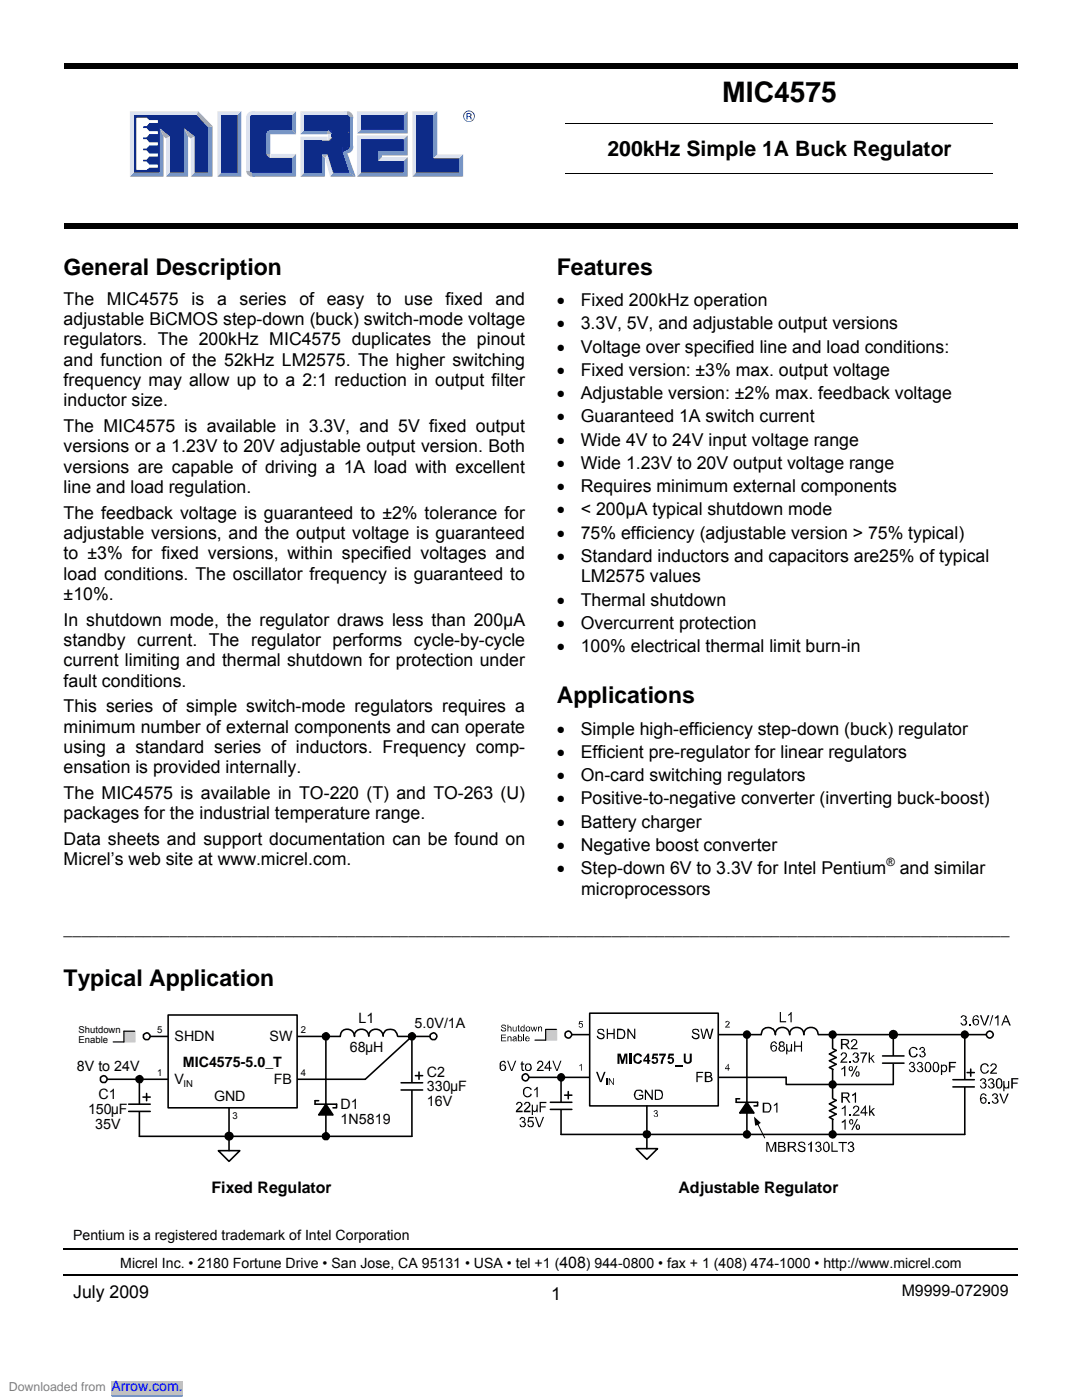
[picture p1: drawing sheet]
<svg xmlns="http://www.w3.org/2000/svg" width="216mm" height="279mm" viewBox="0 0 216 279" stroke-linecap="round" stroke-linejoin="round" font-family="sans-serif">
<path d="M12.8 12.7h190.3v1.1h-190.3z" fill="#000"/>
<g fill="#97add2">
<circle cx="69.2" cy="23.4" r="1.24"/>
<circle cx="50.4" cy="34" r="1.23"/>
</g>
<g fill="#dce2ef">
<path d="M82.3 22.2h4.9l-.7 .7h-3.5v11.6l-.7 .8z"/>
<path d="M43.4 22.2h4.8l-.8 .7h-3.3v11.6l-.7 .8z"/>
<path d="M53.9 30.7h5.2l-.8 .8h-4.4z"/>
<path d="M50.4 22.2h8.7l-.8 .7h-7.9z"/>
<path d="M49.1 23.4h.8v10.7h-.8z"/>
<circle cx="50.4" cy="23.4" r="1.25"/>
</g>
<path d="M53.2 30.7h.7v.8h-.7z" fill="#97add2"/>
<g fill="#0d2b88">
<path d="M72 22.9h8.6v3h-8.6z"/>
<path d="M72 27.7h8.6v2.5h-5.1v1.9h5.1v2.4h-8.6z"/>
<path d="M44.1 22.9h3.3v11.6h-3.3z"/>
</g>
<path d="M83 22.9h3.5v8.7h5.2v2.9h-8.7z" fill="#0d2b88"/>
<path d="M86.5 31.6l.7-.8h5.2l-.7 .8z" fill="#dce2ef"/>
<g fill="#7695c5">
<path d="M86.5 22.9l.7-.7v8.6l-.7 .8z"/>
<path d="M91.7 31.6l.7-.8v4.5l-.7-.8z"/>
<path d="M83 34.5h8.7l.7 .8h-10.1z"/>
</g>
<g fill="#dce2ef">
<path d="M71.2 22.2h10.2l-.8 .7h-8.6v3l-.8 .7z"/>
<path d="M71.2 27h10.2l-.8 .7h-8.6v6.8l-.8 .8z"/>
<path d="M75.5 32.1l.7-.8h5.2l-.8 .8z"/>
</g>
<g fill="#7695c5">
<path d="M71.2 26.6l.8-.7h8.6v-3l.8-.7v4.4z"/>
<path d="M75.5 30.2h5.1v-2.5l.8-.7v4h-5.2v.3l-.7 .8z"/>
<path d="M71.2 35.3l.8-.8h8.6v-2.4l.8-.8v4z"/>
<path d="M47.4 22.9l.8-.7v13.1h-4.8l.7-.8h3.3z"/>
</g>
<path d="M26.7 22.9h12.5l2.4 2.5v9.1h-2.8v-7.3l-2-1.6v8.9h-2.9v-7.3l-2-1.6v8.9h-5.2z" fill="#0d2b88"/>
<g fill="#dce2ef">
<path d="M25.9 22.2h13.6l-.3 .7h-12.5v11.6l-.8 .8z"/>
<path d="M38.1 27.6l.7-.4v7.3l-.7 .8z"/>
<path d="M33.1 27.6l.8-.4v7.3l-.8 .8z"/>
</g>
<g fill="#7695c5">
<path d="M31.9 25.6l.7 1.6v8.1h-6.7l.8-.8h5.2z"/>
<path d="M36.8 25.6l.7 1.6v8.1h-4.4l.8-.8h2.9z"/>
<path d="M41.6 25.4l.8-.2v10.1h-4.3l.7-.8h2.8z"/>
</g>
<g fill="#97add2">
<path d="M39.5 22.2l2.9 3-.8 .2-2.4-2.5z"/>
<path d="M31.9 25.6l2 1.6-.8 .4-.5-.4z"/>
<path d="M36.8 25.6l2 1.6-.7 .4-.6-.4z"/>
</g>
<g fill="#7695c5">
<path d="M59.1 30.7v4.6l-.8-.8v-3z"/>
<path d="M50.4 34.4l7.9 .1 .8 .8h-8.7z"/>
</g>
<path d="M50 23.1l.4-.2h7.9v3.2h-4.4a.75 .75 0 0 0-.7 .5v4.4l.5 .5h.2h4.4v3h-7.9l-.5-.3v-10.9z" fill="#0d2b88"/>
<g fill="#7695c5">
<path d="M53.4 26.3l.5-.2h4.4l.8 .7h-5.2v3.9h-.7v-3.9z"/>
<path d="M59.1 22.2v4.6l-.8-.7v-3.2z"/>
<path d="M60.7 34.5h3.4l.8 .8h-5z"/>
<path d="M66.5 34.5h3.2l1.3 .8h-5.1z"/>
<path d="M64.1 30.8l.8 .8v3.7l-.8-.8z"/>
</g>
<g fill="#dce2ef">
<path d="M59.9 22.2l.8 .7v3.2l-.8 .7z"/>
<path d="M59.9 27.3l.8 .8v6.4l-.8 .8z"/>
<path d="M59.9 27.3h5.5v.8h-4.7z"/>
<path d="M59.9 22.2h9.4v.7h-8.6z"/>
<path d="M65.3 30.8l1.2 3.7-.6 .8-1-3.7z"/>
</g>
<path d="M64.1 30.8h1.2l-.4 .8z" fill="#97add2"/>
<path d="M59.9 26.8l.8-.7h4.7v.7z" fill="#7695c5"/>
<path d="M65.4 26.8h.7v.5h-.7z" fill="#dce2ef"/>
<path d="M60.7 28.1h3.4v6.4h-3.4z" fill="#0d2b88"/>
<path d="M68.4 28.4a1.26 1.26 0 0 1 2.1 .7 1.26 1.26 0 0 1-1.7 1.5 1.19 1.19 0 0 1-.9-1 1.19 1.19 0 0 1 .5-1.2z" fill="#7695c5"/>
<circle cx="69.2" cy="29.4" r=".49" fill="#0d2b88"/>
<path d="M68.4 30.4l.9 .2 1.7 4.7-1.3-.8z" fill="#7695c5"/>
<path d="M69.7 23.4h.8v5.9h-.8z" fill="#7695c5"/>
<path d="M60.7 22.9h8.6v3.2h-8.6z" fill="#0d2b88"/>
<path d="M66.1 23.4h3.6v5.9h-3.6z" fill="#0d2b88"/>
<g fill="#0d2b88">
<path d="M63.8 28.1h4.6v2.3l1.3 4.1h-3.2l-1.2-3.7h-1.5z"/>
<path d="M68.4 29.3h.9l.2 .5-1.1 .6z"/>
</g>
<path d="M65.4 27.3h.7v.8h-.7z" fill="#dce2ef"/>
<path d="M65.4 28a.72 .72 0 0 0 .7-.7l.2 .9z" fill="#0d2b88"/>
<path d="M65.4 26.1h.7v.7h-.7z" fill="#97add2"/>
<g fill="#0d2b88">
<path d="M65.4 26.1l.9-.1-.2 .8a.72 .72 0 0 0-.7-.7z"/>
<circle cx="69.3" cy="23.4" r=".49"/>
</g>
<path d="M27.2 23.5h2.1l.5 .5h1.7v.5h-1.7l-.5 .7h-.7v.4h.7l.5 .6h1.7v.6h-1.7l-.5 .6h-.7v.4h.7l.5 .6h1.7v.6h-1.7l-.5 .6h-.7v.4h.7l.5 .7h1.7v.5h-1.7l-.5 .6h-.7v.5h.7l.5 .6h1.7v.5h-1.7l-.5 .5h-2.1z" fill="#fff"/>
<path d="M92.5 23.2a1.14 1.14 0 0 1 2.2 0 1.14 1.14 0 0 1-2.2 0zM92.6 23.2a1 1 0 0 0 2 0 1 1 0 0 0-2 0zM93.1 22.6l.9 .1v.5l-.2 .1 .2 .1 .1 .4h-.2l-.1-.4-.3-.1h-.2v.5h-.2zM93.3 22.7v.5l.5-.1v-.3z" fill="#0d2b88"/>
<path d="M112.9 24.6h85.2M112.9 34.6h85.2" fill="none" stroke="#000" stroke-width=".2"/>
<path d="M12.8 44.6h95v1.1h-95zM108.1 44.6h95v1.1h-95z" fill="#000"/>
<path d="M12.7 249.2h190.4M12.7 254.5h190.4" fill="none" stroke="#000" stroke-width=".34"/>
<path d="M20.7 215.4h52.2M29.3 206.8h38.6" fill="none" stroke="#000" stroke-width=".32"/>
<path d="M33.5 202.6h25.8v18.5h-25.8z" fill="#fff"/>
<path d="M33.5 202.6h25.8v18.5h-25.8zM63.6 219.7h-.7v.7h4.3v.7h-.8M65 206.8v20M67.9 206.8a1.43 1.43 0 0 1 1.4-1.4 1.43 1.43 0 0 1 1.4 1.4M70.7 206.8a1.43 1.43 0 0 1 1.5-1.4 1.43 1.43 0 0 1 1.4 1.4 1.43 1.43 0 0 1 1.4-1.4 1.43 1.43 0 0 1 1.5 1.4 1.43 1.43 0 0 1 1.4-1.4 1.43 1.43 0 0 1 1.4 1.4M79.4 206.8h7.1M65 220.4l1.4 2.1h-2.8z" fill="none" stroke="#000" stroke-width=".32"/>
<path d="M65 220.4l1.4 2.1h-2.8z" fill="#000"/>
<path d="M43.6 229.6h4.3l-2.2 2.2z" fill="#fff"/>
<path d="M27.8 215.4v11.4M64.4 206.5a.7 .7 0 0 1 1.1-.1 .7 .7 0 0 1-.2 1.1h-.5l-.3-.2-.1-.2zM81.6 206.5a.7 .7 0 0 1 1.1-.1 .7 .7 0 0 1-.2 1.1h-.6l-.2-.2-.1-.2zM82.2 206.8v20M43.6 229.6h4.3l-2.2 2.2z" fill="none" stroke="#000" stroke-width=".32"/>
<g fill="#000">
<path d="M64.4 206.5a.7 .7 0 0 1 1.1-.1 .7 .7 0 0 1-.2 1.1h-.5l-.3-.2-.1-.2z" fill-rule="evenodd"/>
<path d="M81.6 206.5a.7 .7 0 0 1 1.1-.1 .7 .7 0 0 1-.2 1.1h-.6l-.2-.2-.1-.2z" fill-rule="evenodd"/>
</g>
<path d="M25.6 220.3h4.5v1.6h-4.5z" fill="#fff"/>
<path d="M28.5 218.9h1.5M29.3 218.2v1.5M25.7 221.8h4.3M25.7 220.4h4.3M27.8 226.8h54.4M64.4 226.5a.7 .7 0 0 1 1.1-.2 .7 .7 0 0 1-.2 1.1h-.5l-.3-.2-.1-.2z" fill="none" stroke="#000" stroke-width=".32"/>
<path d="M64.4 226.5a.7 .7 0 0 1 1.1-.2 .7 .7 0 0 1-.2 1.1h-.5l-.3-.2-.1-.2z" fill-rule="evenodd" fill="#000"/>
<path d="M20.2 214.9l.5-.2 .6 .4a.81 .81 0 0 1-.3 .9h-.6l-.2-.1-.2-.3v-.5z" fill-rule="evenodd" fill="#fff"/>
<path d="M20.2 214.9l.5-.2 .6 .4a.81 .81 0 0 1-.3 .9h-.6l-.2-.1-.2-.3v-.5zM27.2 215.1a.71 .71 0 0 1 1.1-.2 .71 .71 0 0 1-.1 1.1h-.6l-.3-.1-.1-.3zM45.7 221.1v8.5" fill="none" stroke="#000" stroke-width=".32"/>
<path d="M27.2 215.1a.71 .71 0 0 1 1.1-.2 .71 .71 0 0 1-.1 1.1h-.6l-.3-.1-.1-.3z" fill-rule="evenodd" fill="#000"/>
<path d="M85.8 206.5a.7 .7 0 0 1 1.1-.1 .7 .7 0 0 1-.1 1.1h-.6l-.2-.2-.2-.2z" fill-rule="evenodd" fill="#fff"/>
<path d="M82.2 206.8l-9.3 8.6M85.8 206.5a.7 .7 0 0 1 1.1-.1 .7 .7 0 0 1-.1 1.1h-.6l-.2-.2-.2-.2z" fill="none" stroke="#000" stroke-width=".32"/>
<path d="M80 216h4.4v1.6h-4.4z" fill="#fff"/>
<g fill="none" stroke="#000" stroke-width=".32">
<path d="M80 217.5h4.3M80 216.1h4.3M82.9 214.7h1.4M83.6 214v1.4"/>
<circle cx="45.7" cy="226.7" r=".77"/>
</g>
<circle cx="45.7" cy="226.7" r=".77" fill="#000"/>
<path d="M24.8 205.8h2.1v2.1h-2.1z" fill="#ccc"/>
<path d="M24.8 205.8h2.1v2.1h-2.1z" fill="none" stroke="#ccc" stroke-width=".24"/>
<path d="M26.9 205.8h-2.2v2.1h-2.1" fill="none" stroke="#000" stroke-width=".24"/>
<path d="M28.6 206.5a.7 .7 0 0 1 1.1-.1 .7 .7 0 0 1-.1 1.1h-.6l-.2-.2-.2-.2z" fill-rule="evenodd" fill="#fff"/>
<path d="M28.6 206.5a.7 .7 0 0 1 1.1-.1 .7 .7 0 0 1-.1 1.1h-.6l-.2-.2-.2-.2zM104.8 215h52.1M113.4 206.5h38.5" fill="none" stroke="#000" stroke-width=".32"/>
<path d="M117.7 202.2h25.6v18.5h-25.6z" fill="#fff"/>
<path d="M117.7 202.2h25.6v18.5h-25.6zM147.6 219.3h-.7v.7h4.3v.7h-.7M149 220l1.5 2.1h-2.9zM149 206.5v19.9M151.9 206.5a1.43 1.43 0 0 1 1.4-1.4 1.43 1.43 0 0 1 1.4 1.4 1.43 1.43 0 0 1 1.5-1.5 1.43 1.43 0 0 1 1.4 1.5 1.42 1.42 0 0 1 1.4-1.5 1.42 1.42 0 0 1 1.4 1.5 1.43 1.43 0 0 1 1.5-1.5 1.43 1.43 0 0 1 1.4 1.5M163.4 206.5h34.1M192.5 206.5v19.9" fill="none" stroke="#000" stroke-width=".32"/>
<path d="M149 220l1.5 2.1h-2.9z" fill="#000"/>
<path d="M126.9 229.2h4.3l-2.1 2.2z" fill="#fff"/>
<path d="M112 215v11.4M166.1 206.5v19.9M126.9 229.2h4.3l-2.1 2.2z" fill="none" stroke="#000" stroke-width=".32"/>
<g fill="#000">
<path d="M104.5 217.3a.93 .93 0 0 1 1.6 .2h-.2l-.4-.4a.84 .84 0 0 0-1 .8 .84 .84 0 0 0 .7 .9 .66 .66 0 0 0 .7-.6l.2 .1a.89 .89 0 0 1-.9 .7 .89 .89 0 0 1-.8-.8zM106.6 217.5l.5-.6h.2v2.1h-.2v-1.6l-.5 .3zM119.3 205.4h.2a.76 .76 0 0 1 1 .2l.1 .3h-.2l-.3-.4-.7 .2 .1 .3 .9 .3a.58 .58 0 0 1 .3 .5 .58 .58 0 0 1-.3 .5 .88 .88 0 0 1-1.3-.6h.2a.58 .58 0 0 0 .5 .5 .58 .58 0 0 0 .6-.4 1.1 1.1 0 0 0-1-.5 .6 .6 0 0 1-.1-.9zM121.1 205.3h.2v.9h1.1v-.9h.3v2h-.3v-.9h-1.1v.9h-.2zM123.2 210.3h.6l.4 1.3 .4-1.3h.6v2h-.3v-1.6l-.5 1.6h-.4l-.4-1.6v1.6h-.4zM125.2 205.3h.2l1.1 1.6v-1.6h.3v2h-.3l-1.1-1.5v1.5h-.2zM125.6 210.3h.5v2h-.5zM126.6 210.5a.87 .87 0 0 1 1.5 .3l-.4 .1-.3-.3h-.3l-.3 .4v.6l.1 .3 .4 .1 .3-.1 .1-.4 .4 .2a.89 .89 0 0 1-.8 .7 .89 .89 0 0 1-.9-.7v-.9zM126.8 217.6l.5-.1a.82 .82 0 0 1 1.1 .5l-.4 .1-.2-.4h-.6a.85 .85 0 0 0-.5 .9 .85 .85 0 0 0 .8 .7l.6-.2v-.4h-.6v-.2h.9v.7a1.1 1.1 0 0 1-1.6 0 1.1 1.1 0 0 1 0-1.6zM128.7 217.5h.2l1.1 1.5v-1.5h.3v2h-.3l-1.1-1.6v1.6h-.2zM130.3 210.3h1v.4h-.8v.3a.7 .7 0 0 1 .8 .9 .7 .7 0 0 1-1.1 .3l-.2-.4h.4l.3 .2a.49 .49 0 0 0 .2-.7l-.9 .1zM131.5 210.3h1.4v.3l-.6 1.1-.1 .6h-.4a2.34 2.34 0 0 1 .7-1.6h-1z"/>
<path d="M133.4 210.3h1.1v.4h-.8v.3l.2-.1 .4 .2a.72 .72 0 0 1-.3 1.2h-.4l-.3-.1-.1-.4h.4l.2 .2h.2l.1-.2-.1-.5-.8 .1zM134.6 212.6h1.6v.3h-1.6zM136.4 210.3h.4v1.4l.4 .3 .4-.2v-1.5h.4v1.6a.84 .84 0 0 1-1 .4 .84 .84 0 0 1-.6-.9zM138.2 205.5a.8 .8 0 0 1 1.3 .4h-.2l-.3-.4-.7 .2 .1 .3 .9 .3a.58 .58 0 0 1 .3 .5 .58 .58 0 0 1-.3 .5 .87 .87 0 0 1-1.3-.6h.3a.57 .57 0 0 0 .5 .5 .57 .57 0 0 0 .6-.4 1.1 1.1 0 0 0-1.1-.5l-.2-.5zM139 213.9h1.3v.2h-1.1v.7h1v.2h-1v1h-.2zM139.8 205.3h.2l.4 1.8 .5-1.8h.3l.5 1.8 .3-1.8h.4l-.6 2h-.3l-.5-1.7-.5 1.7h-.3zM155.6 202h.2v1.8h1.1v.2h-1.3zM156.9 208.4h.2l.1 1.1 .2 .2 .3-.2 .1-1.1h.3v1.5h-.3v-.2l-.1 .2h-.4l-.2-.2v.7h-.2zM157.3 202.5l.7-.5v2h-.3v-1.6l-.4 .4zM158.5 207.8h.2v.9h1.1v-.9h.2v2.1h-.2v-1h-1.1v1h-.2zM195.7 215.3a.58 .58 0 0 1 .8 0 .58 .58 0 0 1 .2 .7l-.2 .1 .4 .3-.2 .7-.2 .1h-.6l-.4-.5h.2a.42 .42 0 0 0 .5 .3 .42 .42 0 0 0 .4-.4 .42 .42 0 0 0-.4-.4l-.2 .1 .1-.3 .4-.1v-.3l-.4-.2-.3 .2v.1h-.3zM195.8 212.5l.4-.3a.87 .87 0 0 1 1.1 .6l-.3 .1a.61 .61 0 0 0-.7-.5 .61 .61 0 0 0-.5 .8l.1 .5 .4 .4a.73 .73 0 0 0 .8-.5h.2a.88 .88 0 0 1-.9 .7 .88 .88 0 0 1-.8-.8v-.5z"/>
<path d="M197.3 215.3a.58 .58 0 0 1 .8 0 .58 .58 0 0 1 .2 .7l-.2 .1 .4 .3v.5l-.2 .2-.2 .1h-.6l-.4-.5h.2a.42 .42 0 0 0 .5 .3 .42 .42 0 0 0 .4-.4 .42 .42 0 0 0-.4-.4l-.1 .1v-.3l.4-.1v-.3l-.4-.2-.3 .2v.1h-.2zM197.7 212.6l.3-.4h.5a.63 .63 0 0 1 .2 1.1l-.8 .8h1v.2h-1.3a2 2 0 0 1 1-1.3l.1-.2-.3-.3a.41 .41 0 0 0-.5 .3h-.3zM200.2 215.7h.2l.1 1.1 .3 .3 .3-.3v-1.1h.3v1.5h-.3v-.1v.1h-.5l-.2-.1v.7h-.2zM201.8 215.2h1.4v.2h-1.1v.6h1v.3h-1v.9h-.3zM103.3 219.9h.6a.62 .62 0 0 1 .1 1l-.7 .8h1v.3h-1.4a1.77 1.77 0 0 1 1.1-1.4v-.3l-.3-.2-.4 .2v.2h-.4zM104 222.9a.57 .57 0 0 1 .7 .2 .57 .57 0 0 1 .1 .6l-.2 .2 .2 .1a.56 .56 0 0 1-.3 1h-.5l-.2-.2-.1-.4h.2l.1 .3 .3 .1 .4-.3-.1-.4-.3-.2-.2 .1v-.2l.5-.2v-.3l-.5-.1-.2 .3h-.2zM104.9 219.9h.6a.62 .62 0 0 1 .1 1l-.8 .8h1.1v.3h-1.4a1.65 1.65 0 0 1 1-1.3v-.4l-.3-.2-.3 .1-.1 .3h-.3zM105.5 222.9h1v.3h-.9l-.1 .5 .7-.1a.75 .75 0 0 1 0 1.4h-.6l-.2-.2-.2-.4h.3l.1 .3 .3 .1 .4-.3v-.4l-.3-.2-.8 .1zM106.1 220.5h.2v1l.4 .2 .3-.2 .1-1h.2v1.5h-.2v-.3l-.4 .3-.4-.2v.7h-.2zM106.7 222.9h.3l.6 1.8 .7-1.8h.3l-.8 2.1h-.4zM107.7 219.9h1.3v.3h-1.1v.6h1v.2h-1v1h-.2zM152.9 227.9h.4l.6 1.7 .6-1.7h.4v2h-.3v-1.7l-.6 1.7h-.2l-.7-1.8v1.8h-.2z"/>
<path d="M159.4 228l.2-.1a.79 .79 0 0 1 1.1 .6h-.3v-.4l-.2-.1-.6 .1v.4l.8 .3a.58 .58 0 0 1 .3 .6 .58 .58 0 0 1-.3 .5 .87 .87 0 0 1-1.2-.7h.2a.57 .57 0 0 0 .5 .5 .57 .57 0 0 0 .6-.4l-.1-.1-.8-.4-.3-.2-.1-.2zM161.2 228.4l.8-.6v2.1h-.3v-1.6l-.5 .3zM162.9 228a.63 .63 0 0 1 .9 .1v.5l-.2 .2a.62 .62 0 0 1 .4 .7 .62 .62 0 0 1-.7 .5l-.5-.2-.2-.4 .3-.1 .2 .4 .5-.1v-.6l-.5-.1v-.2l.5-.2v-.3l-.5-.2-.2 .5-.3-.1zM165.9 227.9h.2v1.7h1.1v.3h-1.3zM167.3 227.9h1.7v.2h-.7v1.8h-.3v-1.8h-.7zM169.4 228a.59 .59 0 0 1 .7-.1 .59 .59 0 0 1 .2 .7l-.2 .2 .3 .2a.68 .68 0 0 1-.6 1l-.5-.2-.2-.4 .3-.1 .2 .4 .5-.1v-.6l-.5-.1v-.2l.5-.2v-.3l-.5-.2-.2 .5-.3-.1zM197.3 220h.3v.2h-.3zM198 218.5l.1-.2a.57 .57 0 0 1 .8 0 .57 .57 0 0 1 .2 .7l-.3 .1 .4 .5v.3a.73 .73 0 0 1-.7 .4 .73 .73 0 0 1-.6-.5l.2-.1 .4 .4 .3-.1a.4 .4 0 0 0 0-.7h-.3v-.3h.3l.1-.3-.1-.2h-.5l-.1 .3-.2-.1zM199.4 218.2h.3l.6 1.9 .7-1.9h.3l-.9 2h-.2z"/>
<path d="M123.1 205.3v2a1.36 1.36 0 0 0 1.5-.3 1.08 1.08 0 0 0-.8-1.7zM123.4 205.6h.8l.2 .2a.95 .95 0 0 1-.2 1.3h-.8z"/>
<path d="M129.2 210.3l-.8 1.2v.4h.7v.4h.4v-.4h.3v-.4h-.3v-1.2zM129.1 210.8v.7h-.4z"/>
<path d="M130.7 217.5v2h.7a.95 .95 0 0 0 .9-1 .85 .85 0 0 0-.6-1zM130.9 217.7a.86 .86 0 0 1 1.1 .5 .83 .83 0 0 1-.2 .9 .83 .83 0 0 1-.9 .2z"/>
<path d="M140.6 213.9v2.1a1.44 1.44 0 0 0 1.6-.5v-.3l-.4-.3 .2-.2v-.6l-.2-.1zM140.9 214.1h.8l.1 .4a.76 .76 0 0 1-.9 .3zM140.9 215h.8l.2 .5-.3 .2h-.7z"/>
<path d="M153.9 208a1.08 1.08 0 0 0 .5 1.9 .65 .65 0 0 0 .7-.9 .65 .65 0 0 0-1.2-.1l.1-.5 .3-.4h.3l.2 .4 .2-.1v-.2a.57 .57 0 0 0-.5-.3 .57 .57 0 0 0-.6 .2zM154.1 208.9l.5-.1 .2 .2v.4l-.4 .3-.2-.1-.2-.1z"/>
<path d="M155.6 207.9l-.2 .3v.4l.3 .2-.3 .3a.6 .6 0 0 0 .3 .8h.5l.4-.4-.1-.6-.3-.1 .3-.2 .1-.4a.62 .62 0 0 0-1-.3zM155.7 208.4a.33 .33 0 0 1 .6 0 .33 .33 0 0 1-.6 0zM155.6 209.1l.4-.2 .3 .1 .1 .5-.4 .2-.2-.1-.2-.1z"/>
<path d="M195.7 218.4a1.18 1.18 0 0 0 .5 1.9 .67 .67 0 0 0 .7-.7 .67 .67 0 0 0-.7-.6l-.5 .2 .3-.7 .4-.1 .2 .3h.3l-.3-.4a.56 .56 0 0 0-.9 .1zM195.9 219.3l.3-.2 .4 .3v.4l-.2 .3-.6-.3z"/>
<path d="M198.8 215.4a1.79 1.79 0 0 0 .3 1.8 .96 .96 0 0 0 .9-.4 .96 .96 0 0 0 0-1.1 .62 .62 0 0 0-.5-.5 .62 .62 0 0 0-.7 .2zM199.1 215.6l.5-.2 .1 .4v.9l-.1 .2-.2 .2-.3-.2-.1-.2z"/>
<path d="M155.3 227.9v2l1.3-.1 .2-.6-.4-.4 .3-.4-.1-.3-.2-.2zM155.5 228.1h.7l.3 .4-.3 .2h-.7zM155.5 228.9l.8 .1 .2 .3-.3 .3h-.7z"/>
<path d="M157.2 227.9v2h.3v-.9a.74 .74 0 0 1 .9 .5l.3 .4h.3l-.5-.8-.3-.1 .5-.2 .2-.3-.1-.4-.3-.2zM157.5 228l1 .2v.4l-1 .2z"/>
<path d="M164.5 228a1.44 1.44 0 0 0 .1 1.9l.3 .1a1.11 1.11 0 0 0 .8-1.1 1.11 1.11 0 0 0-.8-1.1zM164.7 228l.5 .2 .1 .3v.8l-.3 .4h-.3l-.2-.4v-.8z"/>
</g>
<path d="M165.5 209.5h1.4v3.7h-1.4z" fill="#fff"/>
<path d="M165.5 209.5h1.4v3.7h-1.4z" fill="none" stroke="#fff" stroke-width=".32"/>
<path d="M166.2 209.3l.7 .3-1.4 .8 1.4 .7-1.4 .6 1.4 .7-1.4 .6 .7 .4" fill="none" stroke="#000" stroke-width=".32"/>
<path d="M165.5 219.4h1.4v3.8h-1.4z" fill="#fff"/>
<path d="M165.5 219.4h1.4v3.8h-1.4z" fill="none" stroke="#fff" stroke-width=".32"/>
<g fill="none" stroke="#000" stroke-width=".32">
<path d="M166.2 219.3l.7 .3-1.4 .7 1.4 .7-1.4 .7 1.4 .7-1.4 .6 .7 .4"/>
<circle cx="149" cy="206.5" r=".69"/>
<circle cx="166.2" cy="216.4" r=".69"/>
<circle cx="166.2" cy="206.5" r=".69"/>
</g>
<g fill="#000">
<circle cx="149" cy="206.5" r=".69"/>
<circle cx="166.2" cy="216.4" r=".69"/>
<circle cx="166.2" cy="206.5" r=".69"/>
</g>
<g fill="#000">
<path d="M101.2 211.7h.2l.7 1.8 .7-1.8h.2l-.8 2h-.2zM104 211.9l.3-.1v.4h.3v.3h-.3v.9l.1 .1h.2v.2h-.4l-.1-.1-.1-1.1h-.1zM107.2 212l.3-.3h.6l.3 .3a1.34 1.34 0 0 1-.9 1.4l-.1 .1h1.1v.2h-1.4l.2-.4 .9-.9v-.3l-.3-.2h-.3l-.2 .4-.3-.1zM110.2 211.7h.2l.7 1.8 .7-1.8h.2l-.7 2h-.3zM118.9 213.9h.4l.6 1.8 .6-1.8h.3l-.8 2.1h-.3zM120.9 215.2h.3v1.3h-.3zM121.5 215.2h.1l.7 1.1v-1.1h.2v1.3h-.2l-.7-1v1h-.1zM167.8 210.4l.3-.4h.6l.3 .4a1.4 1.4 0 0 1-.9 1.3l-.1 .2h1.1v.2h-1.5a1.98 1.98 0 0 1 1.1-1.2v-.5l-.3-.2-.4 .5-.3-.1zM167.9 213.3l.8-.6v2.1h-.3v-1.6l-.5 .3zM169.5 211.8h.2v.3h-.2zM169.9 207.7l.3-.3 .7 .1 .1 .3v.3l-.9 1.1h1v.2h-1.4l1.1-1.4v-.2l-.2-.2h-.4l-.2 .4h-.2zM170.3 210.2a.58 .58 0 0 1 .8-.1 .58 .58 0 0 1 .2 .7l-.3 .2 .4 .1a.68 .68 0 0 1-.4 1h-.5l-.3-.3-.1-.3h.2l.4 .4 .4-.3v-.3l-.4-.2h-.1v-.2l.4-.1v-.4l-.3-.2-.4 .4h-.2z"/>
<path d="M170 218.5l.8-.5v2.1h-.2v-1.7l-.6 .3zM171.7 210h1.3l-.7 1.5-.1 .6h-.2l.1-.6 .6-1.2h-1zM173.3 210h.3v1.2l.6-.6h.3l-.6 .5 .6 1h-.2l-.6-.8-.1 .2v.6h-.3zM191.9 202.8a.59 .59 0 0 1 .7-.1 .59 .59 0 0 1 .2 .7l-.2 .2 .3 .1a.66 .66 0 0 1-.3 1h-.6l-.4-.6h.3a.45 .45 0 0 0 .7 .3 .45 .45 0 0 0-.1-.8h-.3v-.1l.3-.1a.33 .33 0 0 0-.1-.6 .33 .33 0 0 0-.4 .4l-.3-.1zM193.4 204.3h.3v.4h-.3zM195.5 202.6h.3l.7 1.8 .6-1.8h.3l-.8 2.1h-.3zM198 202.6h.2l-.6 2.1h-.2zM198.5 203.1l.7-.5v2.1h-.2v-1.6l-.5 .2zM168 221.2l.7-.6v2.1h-.2v-1.6l-.5 .3zM168 223.9l.7-.5v2h-.2v-1.6l-.2 .2-.3 .1zM169.5 222.4h.3v.3h-.3zM170.2 220.9a.65 .65 0 0 1 1-.2 .65 .65 0 0 1 .1 1l-.8 .7h1v.3h-1.4l1.1-1.4-.1-.4h-.1h-.4l-.2 .4h-.2z"/>
<path d="M173.4 220.6h.3v1.2l.5-.6h.4l-.6 .5 .6 1h-.3l-.5-.7-.1 .1v.6h-.3z"/>
<path d="M99.8 211.9l-.1 .3v1.1a.67 .67 0 0 0 .8 .5 .67 .67 0 0 0 .5-.9 .67 .67 0 0 0-.8-.4l-.3 .2 .3-.8 .4 .1 .1 .2h.2l-.1-.3a.67 .67 0 0 0-1 0zM100.1 212.7l.4-.1 .2 .3v.4l-.3 .3a.5 .5 0 0 1-.5-.3 .5 .5 0 0 1 .2-.6z"/>
<path d="M104.9 212.4l-.1 .2v.8l.1 .2a.87 .87 0 0 0 1 0 .99 .99 0 0 0-.2-1.4h-.5zM105.1 212.6l.3-.2a.56 .56 0 0 1 .4 .6 .56 .56 0 0 1-.6 .5l-.2-.2z"/>
<path d="M109.6 211.7l-1 1.3v.3h.9v.4h.2v-.4h.4v-.3h-.4v-1.3zM109.5 212.1v.9h-.6z"/>
<path d="M167.8 207.3v2.1h.3v-.9h.5l.7 .9h.3l-.7-1a.54 .54 0 0 0 .5-.4 .54 .54 0 0 0-.3-.6zM168.1 207.6l1 .1v.4l-1 .2z"/>
<path d="M169.5 212.9a.49 .49 0 0 0-.1 .7 .49 .49 0 0 0 .8-.1l-.1-.6-.3-.2zM169.6 213h.3l.1 .3-.2 .3-.3-.3zM170.9 212.7l-1.1 2.2h.2l1.1-2.2zM170.9 213.8l-.1 .2a.58 .58 0 0 0 .1 .9h.4a.72 .72 0 0 0 .1-1zM171 214.1h.3v.5l-.2 .1-.2-.3z"/>
<path d="M194.2 202.8a1.14 1.14 0 0 0 .5 1.9l.4-.1a.7 .7 0 0 0 .3-.7 .7 .7 0 0 0-.6-.6l-.6 .3 .1-.5 .4-.3 .4 .3h.3a.62 .62 0 0 0-.5-.5 .62 .62 0 0 0-.7 .2zM194.4 203.6h.7v.6a.46 .46 0 0 1-.6 .2l-.2-.5z"/>
<path d="M200.6 202.6l-.8 2.1h.2l.3-.7h.8l.3 .7h.3l-.9-2.1zM200.7 202.8l.4 1h-.8z"/>
<path d="M167.9 218v2.1h.3v-1h.5l.7 1h.3l-.7-1 .4-.2 .1-.3v-.4l-.3-.2zM168.2 218.2h.8l.2 .2v.3l-.1 .2h-.9z"/>
<path d="M169.5 223.5a.49 .49 0 0 0 0 .7 .49 .49 0 0 0 .7-.1v-.6l-.3-.2zM169.7 223.6h.3l.1 .3-.2 .4-.2-.1zM171 223.3l-1.1 2.2h.2l1.1-2.2zM171 224.4a.57 .57 0 0 0-.3 .7 .57 .57 0 0 0 .7 .3l.2-.2v-.5l-.2-.3zM171 224.6h.4v.6h-.4z"/>
<path d="M172.6 220.6l-.9 1.4v.2h.9v.5h.2v-.5h.3v-.2h-.3v-1.4zM172.6 221.1v.9h-.7z"/>
</g>
<path d="M109.7 219.9h4.5v1.6h-4.5z" fill="#fff"/>
<path d="M109.8 220h4.3M112.7 218.6h1.4M113.4 217.8v1.5M109.8 221.4h4.3" fill="none" stroke="#000" stroke-width=".32"/>
<path d="M190.1 215.4h4.4v1.6h-4.4z" fill="#fff"/>
<g fill="none" stroke="#000" stroke-width=".32">
<path d="M156.9 215v1.4h21.3M190.1 215.5h4.3M190.1 216.9h4.3M193 214.1h1.4M193.7 213.4v1.4M112 226.4h80.5"/>
<circle cx="149.1" cy="226.4" r=".68"/>
<circle cx="166.2" cy="226.4" r=".68"/>
</g>
<g fill="#000">
<circle cx="149.1" cy="226.4" r=".68"/>
<circle cx="166.2" cy="226.4" r=".68"/>
</g>
<circle cx="104.9" cy="215" r=".68" fill="#fff"/>
<g fill="none" stroke="#000" stroke-width=".32">
<path d="M178.2 206.5v9.9M129.1 220.7v8.5"/>
<circle cx="104.9" cy="215" r=".68"/>
<circle cx="112" cy="215" r=".69"/>
<circle cx="129.1" cy="226.4" r=".69"/>
</g>
<g fill="#000">
<circle cx="112" cy="215" r=".69"/>
<circle cx="129.1" cy="226.4" r=".69"/>
</g>
<g fill="#000">
<path d="M115.6 203.8h.7v.1h-.5l-.1 .4 .4-.1 .2 .2v.4a.42 .42 0 0 1-.7 .2l-.2-.3 .4 .3 .4-.2-.2-.5-.6 .1zM115.6 212.6l.5-.3v1.4h-.2v-1.1l-.3 .2zM144.8 203.8a.45 .45 0 0 1 .6 0 .45 .45 0 0 1 .1 .6l-.6 .5h.7v.2h-.9l.7-1v-.2h-.3l-.3 .2zM130.5 221.7l.2-.1 .5 .1v.3l-.2 .2 .3 .3-.2 .4h-.4l-.3-.4h.2l.1 .3h.3v-.4l-.3-.1v-.2l.3-.1v-.3h-.3l-.1 .3-.2-.1z"/>
<path d="M145.3 212.3l-.6 1.1h.5v.3h.2v-.3h.2v-.2h-.2zM145.2 212.6v.6h-.4z"/>
</g>
<path d="M176 210.7h4.5v1.5h-4.5z" fill="#fff"/>
<g fill="none" stroke="#000" stroke-width=".32">
<path d="M176.1 212.2h4.3M176.1 210.7h4.3"/>
<circle cx="192.5" cy="206.5" r=".69"/>
</g>
<g fill="#000">
<path d="M181.7 211.9a.58 .58 0 0 1 .7 .2 .58 .58 0 0 1 .1 .6l-.2 .2 .3 .3a.61 .61 0 0 1-.4 .8h-.5l-.2-.2-.2-.4h.3l.4 .4 .4-.3-.1-.4-.3-.1h-.2v-.2l.3-.1 .2-.4-.3-.2-.4 .4h-.3zM181.6 209.3a.85 .85 0 0 1 .8-.4 .85 .85 0 0 1 .7 .6h-.3l-.3-.3h-.4a.99 .99 0 0 0 0 1.6h.2a.51 .51 0 0 0 .5-.5l.4 .1a.93 .93 0 0 1-1 .6 .93 .93 0 0 1-.9-.7v-.7zM183.3 211.9a.58 .58 0 0 1 .7 .2 .58 .58 0 0 1 0 .6l-.1 .2 .3 .3a.61 .61 0 0 1-.4 .8h-.5l-.2-.2-.2-.4h.3l.4 .4 .4-.3-.1-.4-.3-.1h-.2v-.2l.4-.1 .1-.4-.3-.2-.4 .4h-.3zM183.5 209.2a.56 .56 0 0 1 .8-.2 .56 .56 0 0 1 0 .9 .63 .63 0 0 1 .1 1 .63 .63 0 0 1-1-.4l.2-.1 .3 .4h.3l.2-.2-.1-.5-.4-.1v-.2l.4-.2v-.3l-.4-.1-.3 .3h-.2zM189.3 211.9h1.5v.3h-1.1v.6h.9v.2h-.9v1h-.4z"/>
<path d="M184.8 212l-.2 .6a1.14 1.14 0 0 0 .3 1.4l.6-.1a1.44 1.44 0 0 0 0-1.9zM184.9 212.2l.2-.1 .4 .5v.8l-.4 .4-.4-.4v-.8z"/>
<path d="M186.4 212l-.3 .6a1.14 1.14 0 0 0 .4 1.4l.6-.1a1.48 1.48 0 0 0-.1-1.9zM186.5 212.2l.2-.1 .4 .5-.1 1-.3 .2-.4-.4v-.8z"/>
<path d="M187.7 212.5v2h.3v-.7l.2 .2a.76 .76 0 0 0 .8-.8 .76 .76 0 0 0-.8-.7l-.2 .2v-.2zM188.1 212.8l.3-.2a.56 .56 0 0 1 .4 .7 .56 .56 0 0 1-.6 .4 .63 .63 0 0 1-.1-.9z"/>
</g>
<circle cx="192.5" cy="206.5" r=".69" fill="#000"/>
<circle cx="197.5" cy="206.5" r=".69" fill="#fff"/>
<g fill="none" stroke="#000" stroke-width=".32">
<path d="M177.8 205.8a.79 .79 0 0 1 1.1 .2 .79 .79 0 0 1-.3 1.2 .79 .79 0 0 1-1.1-.4v-.6z"/>
<circle cx="197.5" cy="206.5" r=".69"/>
</g>
<g fill="#000">
<path d="M177.8 205.8a.79 .79 0 0 1 1.1 .2 .79 .79 0 0 1-.3 1.2 .79 .79 0 0 1-1.1-.4v-.6z" fill-rule="evenodd"/>
<path d="M150.5 222.8l1.3 1.3-.5 .4-.6 .1z" fill-rule="evenodd"/>
</g>
<g fill="#000">
<path d="M154.4 220.5l.7-.4v1.9h-.2v-1.5l-.5 .3z"/>
<path d="M152.2 220.1v1.9h.8a.67 .67 0 0 0 .9-.5 1 1 0 0 0-.6-1.4zM152.5 220.3h.8l.2 .2 .1 .9-.1 .3-1 .1z"/>
</g>
<path d="M151.2 224.4l1.4 2.7" fill="none" stroke="#000" stroke-width=".2"/>
<path d="M108.9 205.4h2.2v2.2h-2.2z" fill="#ccc"/>
<path d="M108.9 205.4h2.2v2.2h-2.2z" fill="none" stroke="#ccc" stroke-width=".24"/>
<path d="M111 205.4h-2.1v2.2h-2.2" fill="none" stroke="#000" stroke-width=".24"/>
<g fill="#000">
<path d="M100.1 204.7l.1-.2h.5l.2 .2v.2h-.1l-.1-.2h-.5v.3a.73 .73 0 0 1 .8 .4l-.2 .4h-.6l-.2-.1-.1-.3h.2l.2 .3h.4l.2-.3-.2-.1a.62 .62 0 0 1-.7-.5zM100 206.5h.9v.1h-.7v.4h.7v.2h-.7v.5h.8v.1h-1zM101.3 204.5h.1v.5l.3-.2 .3 .2 .1 .8h-.2v-.6l-.2-.2-.3 .1v.7h-.1zM101.3 206.9h.1l.3-.1 .4 .2v.8h-.2l-.1-.9-.4 .2v.7h-.1zM102.3 204.9h.1v.7l.3 .2 .2-.2v-.7h.2v.9h-.2v-.1l-.1 .1h-.4l-.1-.2zM103.4 204.7l.2-.2v.4h.1l-.1 .1v.7h.1v.1h-.3v-.8h-.1zM104.4 206.5h.2v1.3h-.2zM105.9 204.9h.1l.3 .7 .2-.7h.2l.1 .7 .3-.7h.1l-.3 .9h-.2l-.1-.7-.3 .7h-.1zM107.4 204.9l.1 .1 .3-.2 .4 .3v.7h-.2v-.7l-.2-.1-.2 .1-.1 .7h-.1z"/>
<path d="M102.4 206.9l-.1 .2 .4-.2 .2 .3-.5 .1-.2 .3 .1 .1 .5 .1 .1-.1 .3 .1-.2-.9-.3-.1zM102.4 207.5l.5-.2v.3l-.3 .1z"/>
<path d="M103.3 206.5v1.3h.2v-.1l.2 .1 .4-.1v-.8a.33 .33 0 0 0-.5 0v-.4zM103.7 206.9h.2l.1 .3v.3l-.2 .2-.3-.4z"/>
<path d="M104 204.9a.6 .6 0 0 0 0 .9h.4l.1-.1v.1h.2v-1.3h-.2v.5l-.2-.2zM104 205.1l.4-.1 .1 .2v.3l-.2 .3-.3-.3z"/>
<path d="M104.9 205.1l.1 .7h.6l.2-.2-.1-.6-.3-.2zM105.2 205h.3l.1 .2v.3l-.2 .3-.3-.3z"/>
<path d="M104.9 206.9l-.1 .2a.52 .52 0 0 0 .3 .7h.3l.3-.3-.5 .2-.2-.4h.7l-.3-.4zM105.1 207l.3-.1 .1 .4h-.5z"/>
</g>
<circle cx="113.4" cy="206.5" r=".69" fill="#fff"/>
<circle cx="113.4" cy="206.5" r=".69" fill="none" stroke="#000" stroke-width=".32"/>
<path d="M0 276.9h70.6" fill="none" stroke="#fff" stroke-width="2.5" stroke-linecap="butt"/>
<path d="M22.2 275.6h14.3v2.6h-14.3z" fill="#c0c0c0"/>
<path d="M22.2 278.6h14.3" fill="none" stroke="#00f" stroke-width=".2"/>
<text font-size="5.7" x="144.1" y="20.3">MIC4575</text>
<g font-size="4.6">
<text x="12.7" y="54.8">General Description</text>
<text x="111.1" y="54.8">Features</text>
<text x="111.1" y="140.4">Applications</text>
<text x="12.7" y="196.8">Typical Application</text>
</g>
<text font-size="4.2" x="121.2" y="31.1">200kHz Simple 1A Buck Regulator</text>
<g font-size="3.5">
<text x="12.7" y="60.8">The</text>
<text x="12.7" y="64.9">adjustable BiCMOS step-down (buck) switch-mode voltage</text>
<text x="21.3" y="60.8">MIC4575</text>
<text x="38.2" y="60.8">is</text>
<text x="43.3" y="60.8">a</text>
<text x="47.8" y="60.8">series</text>
<text x="59.7" y="60.8">of easy</text>
<text x="75.2" y="60.8">to</text>
<text x="80.7" y="60.8">use</text>
<text x="88.9" y="60.8">fixed</text>
<text x="98.9" y="60.8">and</text>
<text x="111.1" y="61.1">•</text>
<text x="111.1" y="65.7">•</text>
<text x="115.9" y="61.1">Fixed 200kHz operation</text>
<text x="115.9" y="65.7">3.3V, 5V, and adjustable output versions</text>
<text x="12.7" y="68.9">regulators. The 200kHz MIC4575 duplicates the pinout</text>
<text x="111.1" y="70.4">•</text>
<text x="115.9" y="70.4">Voltage over specified line and load conditions:</text>
<text x="12.7" y="73">and function of the 52kHz LM2575. The higher switching</text>
<text x="12.7" y="77">frequency may allow up to a 2:1 reduction in output filter</text>
<text x="111.1" y="75">•</text>
<text x="115.9" y="75">Fixed version: ±3% max. output voltage</text>
<text x="12.7" y="81.1">inductor size.</text>
<text x="111.1" y="79.7">•</text>
<text x="115.9" y="79.7">Adjustable version: ±2% max. feedback voltage</text>
<text x="12.7" y="86.2">The MIC4575 is available in 3.3V, and 5V fixed output</text>
<text x="111.1" y="84.3">•</text>
<text x="111.1" y="88.9">•</text>
<text x="115.9" y="84.3">Guaranteed 1A switch current</text>
<text x="115.9" y="88.9">Wide 4V to 24V input voltage range</text>
<text x="12.7" y="90.3">versions or a 1.23V to 20V adjustable output version. Both</text>
<text x="12.7" y="94.3">versions are capable of driving a 1A load with excellent</text>
<text x="111.1" y="93.6">•</text>
<text x="115.9" y="93.6">Wide 1.23V to 20V output voltage range</text>
<text x="12.7" y="98.4">line and load regulation.</text>
<text x="111.1" y="98.2">•</text>
<text x="115.9" y="98.2">Requires minimum external components</text>
<text x="12.7" y="103.5">The feedback voltage is guaranteed to ±2% tolerance for</text>
<text x="12.7" y="107.6">adjustable versions, and the output voltage is guaranteed</text>
<text x="111.1" y="102.9">•</text>
<text x="111.1" y="107.5">•</text>
<text x="115.9" y="102.9">&lt; 200µA typical shutdown mode</text>
<text x="115.9" y="107.5">75% efficiency (adjustable version &gt; 75% typical)</text>
<text x="12.7" y="111.6">to ±3% for fixed versions, within specified voltages and</text>
<text x="111.1" y="112.2">•</text>
<text x="115.9" y="112.2">Standard inductors and capacitors are25% of typical</text>
<text x="12.7" y="115.7">load conditions. The oscillator frequency is guaranteed to</text>
<text x="12.7" y="119.7">±10%.</text>
<text x="116" y="116.2">LM2575 values</text>
<text x="12.7" y="124.9">In shutdown mode, the regulator draws less than 200µA</text>
<text x="111.1" y="120.9">•</text>
<text x="111.1" y="125.5">•</text>
<text x="115.9" y="120.9">Thermal shutdown</text>
<text x="115.9" y="125.5">Overcurrent protection</text>
<text x="12.7" y="128.9">standby current. The regulator performs cycle-by-cycle</text>
<text x="111.1" y="130.2">•</text>
<text x="115.9" y="130.2">100% electrical thermal limit burn-in</text>
<text x="12.7" y="133">current limiting and thermal shutdown for protection under</text>
<text x="12.7" y="137">fault conditions.</text>
<text x="12.7" y="142.1">This series of simple switch-mode regulators requires a</text>
<text x="12.7" y="146.2">minimum number of external components and can operate</text>
<text x="111.1" y="146.6">•</text>
<text x="115.9" y="146.6">Simple high-efficiency step-down (buck) regulator</text>
<text x="12.7" y="150.2">using a standard series of inductors. Frequency comp-</text>
<text x="12.7" y="154.3">ensation is provided internally.</text>
<text x="111.1" y="151.3">•</text>
<text x="111.1" y="155.9">•</text>
<text x="115.9" y="151.3">Efficient pre-regulator for linear regulators</text>
<text x="115.9" y="155.9">On-card switching regulators</text>
<text x="12.7" y="159.4">The MIC4575 is available in TO-220 (T) and TO-263 (U)</text>
<text x="111.1" y="160.5">•</text>
<text x="115.9" y="160.5">Positive-to-negative converter (inverting buck-boost)</text>
<text x="12.7" y="163.5">packages for the industrial temperature range.</text>
<text x="111.1" y="165.2">•</text>
<text x="115.9" y="165.2">Battery charger</text>
<text x="12.7" y="168.6">Data sheets and support documentation can be found on</text>
<text x="12.7" y="172.7">Micrel’s web site at www.micrel.com.</text>
<text x="111.1" y="169.8">•</text>
<text x="115.9" y="169.8">Negative boost converter</text>
<text x="111.1" y="174.5">•</text>
<text x="115.9" y="174.5">Step-down 6V to 3.3V for Intel Pentium</text>
<text x="116" y="178.5">microprocessors</text>
<text x="179.5" y="174.5">and similar</text>
<text x="12.7" y="186.6">___________________________________________________________________________________________________________</text>
<text x="14.6" y="259">July 2009</text>
<text x="110" y="259.5">1</text>
</g>
<g font-size="3.2">
<text x="42.2" y="238">Fixed Regulator</text>
<text x="135.4" y="238">Adjustable Regulator</text>
<text x="179.9" y="258.7">M9999-072909</text>
</g>
<g font-size="2.8">
<text x="34.8" y="207.7">SHDN</text>
<text x="53.8" y="207.7">SW</text>
<text x="69.8" y="209.9">68µH</text>
<text x="71.5" y="204.1">L1</text>
<text x="82.7" y="205.3">5.0V/1A</text>
<text x="15.3" y="213.8">8V to 24V</text>
<text x="36.5" y="212.9">MIC4575-5.0_T</text>
<text x="85.2" y="214.8">C2</text>
<text x="19.6" y="219.4">C1</text>
<text x="34.8" y="216.3">V</text>
<text x="42.8" y="219.8">GND</text>
<text x="54.6" y="216.3">FB</text>
<text x="68" y="221.3">D1</text>
<text x="85.2" y="217.8">330µF</text>
<text x="85.2" y="220.8">16V</text>
<text x="17.6" y="222.4">150µF</text>
<text x="19" y="225.4">35V</text>
<text x="68" y="224.3">1N5819</text>
<text x="14.6" y="247.5">Pentium is a registered trademark of Intel Corporation</text>
<text x="24" y="253">Micrel Inc. • 2180 Fortune Drive • San Jose, CA 95131 • USA • tel +1 (408) 944-0800 • fax + 1 (408) 474-1000 • http://www.micrel.com</text>
</g>
<text font-size="2.8" fill="#00f" x="22.2" y="277.6">Arrow.com.</text>
<text font-size="2.5" fill="#808080" x="1.8" y="277.6">Downloaded from</text>
<text font-size="2.3" x="176.9" y="172.7">®</text>
<g font-size="1.9">
<text x="15.7" y="206.2">Shutdown</text>
<text x="15.7" y="208.2">Enable</text>
<text x="31.4" y="206.2">5</text>
<text x="60" y="206.2">2</text>
<text x="31.4" y="214.8">1</text>
<text x="60" y="214.8">4</text>
<text x="36.6" y="217">IN</text>
<text x="46.4" y="223.3">3</text>
</g>
</svg>
